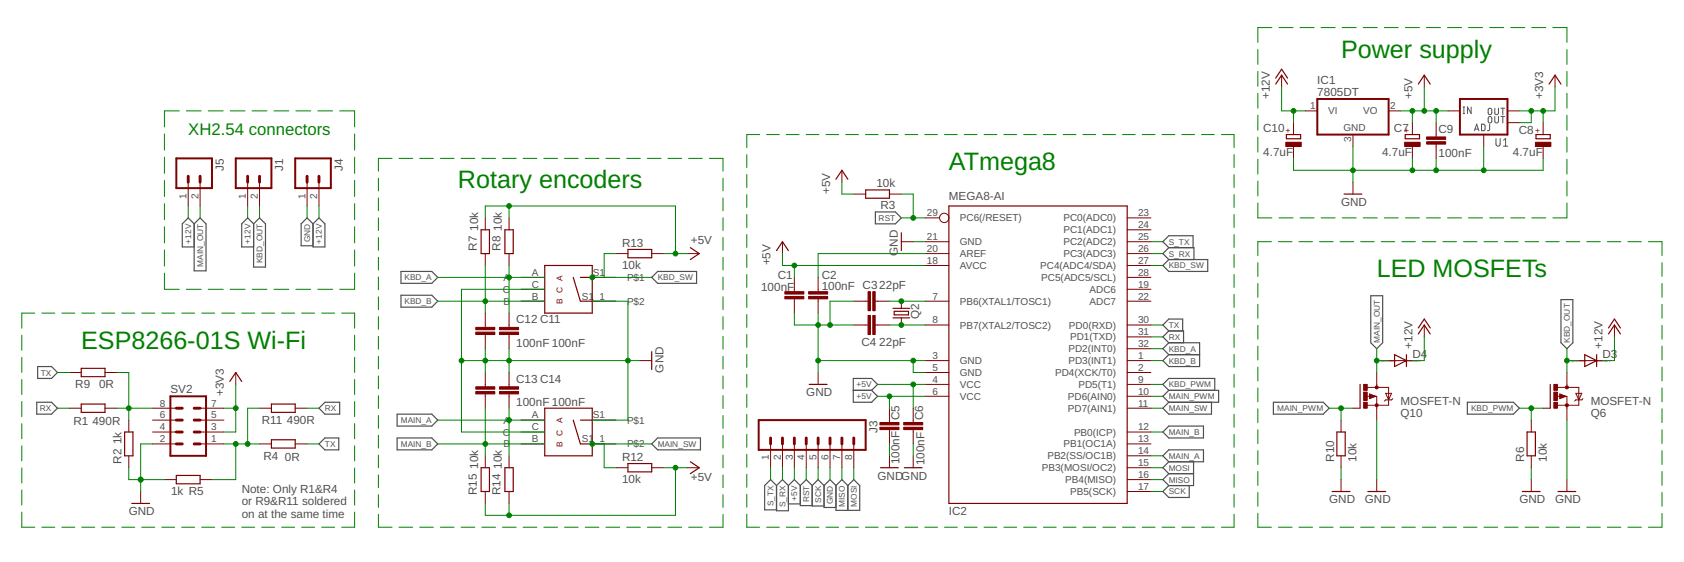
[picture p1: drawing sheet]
<svg xmlns="http://www.w3.org/2000/svg" width="360mm" height="120mm" viewBox="0 0 360 120" stroke-linecap="round" stroke-linejoin="round" font-family="sans-serif">
<g fill="none" stroke="#505050" stroke-width=".21">
<path d="M312.7 24.2h.3M312.7 22.8h.3M312.8 22.8v1.4M314.3 22.8v1.4l-.7-1.4v1.4M315.1 27.9l.4-1.4 .5 1.4M315.2 27.6h.7M316.6 26.5h.5l.2 .3v.9l-.2 .2h-.5zM318.1 25l.3-.2 .2 .2 .2 .9a.39 .39 0 0 1-.4 .3 .39 .39 0 0 1-.4-.3zM318.1 23.2h.5l.2 .9a.39 .39 0 0 1-.4 .4 .39 .39 0 0 1-.4-.4zM318.3 26.5v1.2l-.5 .2M319.4 24.8v1.1a.39 .39 0 0 0 .4 .3 .39 .39 0 0 0 .4-.3v-1.1M319.4 23.1v1a.39 .39 0 0 0 .4 .4 .39 .39 0 0 0 .4-.4v-1"/>
<path d="M319.7 29.6v1.1a.44 .44 0 0 0 .4 .5 .44 .44 0 0 0 .4-.5v-1.1M320.7 24.8h.8M320.7 23.1h.8M321.1 23.1v1.4M321.1 24.8v1.4M321.3 29.9l.4-.3v1.6M321.3 31.2h.9"/>
</g>
<g fill="none" stroke="#505050" stroke-width=".25">
<path d="M41.5 47.8l-1.3-1.3-1.3 1.3v4.9h2.6M42.8 46.5l1.2 1.3v10h-2.5v-10zM54.2 47.8l-1.3-1.3-1.3 1.3v4.9h2.6M55.5 46.5l1.2 1.3v9.2h-2.5v-9.2zM66.9 47.8l-1.3-1.3-1.3 1.3v4.7h2.6M68.2 46.5l1.2 1.3v4.9h-2.5v-4.9zM85.7 57.9h6.6l1.2 1.3-1.2 1.3h-6.6zM139.3 59.2l1.2-1.3h8.3v2.6h-8.3zM187 45.2h4.3l1.3 1.3-1.3 1.3h-4.3zM248.5 56.7l1.2-1.3h8.4v2.5h-8.4zM249.7 52.9l-1.2 1.2 1.2 1.3M249.7 52.9h5.4v2.5"/>
<path d="M249.7 52.9l-1.2-1.3 1.2-1.3h5.2v2.6M8 78.2h3l1.3 1.3-1.3 1.3h-3zM85.7 63h6.6l1.2 1.3-1.2 1.3h-6.6zM249.7 70.6l-1.2 1.3 1.2 1.3M249.7 70.6h3.2v2.6M249.7 73.2h6.6v5h-6.6l-1.2-1.2 1.2-1.3M249.7 70.6l-1.2-1.2 1.2-1.3h3v2.5M249.7 73.2l-1.2 1.2 1.2 1.3M249.7 75.7h6.6M292.9 63.1h2.5v10.1l-1.2 1.2-1.3-1.2zM333.5 63.9h2.6v9.3l-1.3 1.2-1.3-1.2zM7.9 85.9h3.1l1.3 1.2-1.3 1.3h-3.1z"/>
<path d="M68.2 94.7l1.2-1.2h3v2.5h-3zM69.4 85.9h3.2v2.5h-3.2l-1.2-1.3zM84.9 88.4h7.4l1.2 1.3-1.2 1.2h-7.4zM84.9 93.5h7.4l1.2 1.2-1.2 1.3h-7.4zM140.5 93.5h9.2v2.5h-9.2l-1.2-1.3zM182.3 80.8h3.9l1.3 1.2-1.3 1.3 1.3 1.3-1.3 1.3h-3.9zM182.3 83.3h3.9M248.5 92.2l1.2-1.3h7.5v2.6h-7.5zM248.5 97.3l1.2-1.3h7.5v2.6h-7.5zM249.7 83.3h10.7v2.6h-10.7M249.7 83.3l-1.2-1.3 1.2-1.2h9.9v2.5M249.7 85.9l-1.2 1.2 1.2 1.3h9.2v-2.5"/>
<path d="M249.7 83.3l-1.2 1.3 1.2 1.3M249.7 98.6l-1.2 1.2 1.2 1.3M255 98.6v5h-5.3M272.1 85.9h10.6l1.3 1.2-1.3 1.3h-10.6zM313.5 85.9h9.9l1.3 1.2-1.3 1.3h-9.9zM165.9 103.6l1.3-1.2 1.3 1.2M165.9 103.6v5.4h2.6v-5.4M165.9 103.6l-1.2-1.2-1.3 1.2v5.2h2.5M168.5 103.6l1.2-1.2 1.3 1.2M168.5 107.5h2.5M171 103.6l1.3-1.2 1.2 1.2M171 103.6v4.3h2.5"/>
<path d="M173.5 103.6v4.4h2.6M173.5 103.6l1.3-1.2 1.3 1.2M176.1 103.6l1.3-1.2 1.2 1.2M176.1 103.6v4.7h2.5M178.6 103.6v5.3h5.1v-5.3l-1.3-1.2-1.2 1.2M178.6 103.6l1.3-1.2 1.3 1.2M181.2 103.6v5.3M249.7 101.1h5.3M249.7 101.1l-1.2 1.3 1.2 1.2M249.7 103.6l-1.2 1.3 1.2 1.3h4.4v-2.6"/>
</g>
<g fill="none" stroke="#800000" stroke-width=".25">
<path d="M272.6 17.9l1.3-1.9 1.2 1.9M272.6 16.7l1.3-1.9 1.2 1.9M303.1 17.9l1.2-1.9 1.3 1.9M331 17.9l1.3-1.9 1.2 1.9M178.6 38.2l1.3-1.9 1.3 1.9M274.9 28.7h3v.9h-3zM300.3 28.7h3v.9h-3zM328.2 28.7h3.1v.9h-3.1zM102.8 49h1.8v5.1h-1.8zM107.9 49h1.8v5.1h-1.8zM116.4 56.7h10.2v10.1h-10.2zM122.5 59.2l1.5 5.1h2.6"/>
<path d="M124 59.2h2.6M134.2 53.2h5.1v1.8h-5.1zM147.5 52.9l1.9 1.2-1.9 1.3M165.9 53.5l1.3-1.9 1.3 1.9M185 40.5h5.1v1.8h-5.1zM192.6 49.7v3.8M202.8 44h38.1v63.4h-38.1zM287.2 41.4h3.8M17.4 78.6h5v1.8h-5zM139.3 75.1v3.8M190.8 65.8h3.6M190.8 67.8h3.6"/>
<path d="M191.1 66.4h3v.8h-3zM298 75.7l2.5 1.3-2.5 1.2zM300.5 75.7v2.5M303.1 71.3l1.2-1.9 1.3 1.9M303.1 70l1.2-1.9 1.3 1.9M338.6 75.7l2.6 1.3-2.6 1.2zM341.2 75.7v2.5M343.7 71.3l1.3-1.9 1.2 1.9M343.7 70l1.3-1.9 1.2 1.9M17.4 86.2h5v1.8h-5zM26.6 92.2h1.8v5.1h-1.8zM49.1 81.4l1.3-1.9 1.2 1.9"/>
<path d="M58 86.2h5.1v1.8h-5.1zM58 93.9h5.1v1.7h-5.1zM102.8 99.8h1.8v5.1h-1.8zM107.9 99.8h1.8v5.1h-1.8zM116.4 87.1h10.2v10.2h-10.2zM122.5 89.7l1.5 5h2.6M124 89.7h2.6M134.2 98.9h5.1v1.8h-5.1zM147.5 98.6l1.9 1.2-1.9 1.3M172.9 82h3.8M188.2 99.8h3.8M193.2 99.8h3.8"/>
<path d="M285.7 92.2h1.7v5.1h-1.7zM290.6 82v5.1M326.3 92.2h1.8v5.1h-1.8zM331.3 82v5.1M28.2 107.4h3.8M37.7 101.5h5.1v1.8h-5.1zM284.6 104.9h3.9M292.3 104.9h3.8M325.3 104.9h3.8M332.9 104.9h3.8"/>
</g>
<g fill="none" stroke="#800000" stroke-width=".21">
<path d="M273.9 16v2.6M304.3 16v2.6M332.3 16v2.6M40.2 38.9v5.1M42.8 38.9v5.1M52.9 38.9v5.1M55.5 38.9v5.1M65.6 38.9v5.1M68.2 38.9v5.1M179.9 36.3v2.6M276.4 26.2v2.5M276.4 31.3v2.5"/>
<path d="M278.9 23.7h2.6M289.1 28.7v2.6M289.1 38.9v2.5M296.7 23.7h2.6M301.8 26.2v2.5M301.8 31.3v2.5M306.9 26.2v3M306.9 30.8v3M309.4 23.7h2.6M317 28.7v2.6M322.1 23.7h2.6M322.1 26.2h2.6"/>
<path d="M329.7 26.2v2.5M329.7 31.3v2.5M103.7 46.5v2.5M103.7 54.1v2.6M108.8 46.5v2.5M108.8 54.1v2.6M111.3 59.2h5.1M126.6 59.2h5M131.6 54.1h2.6M139.3 54.1h2.5M146.9 54.1h2.5M167.2 51.6v2.5"/>
<path d="M169.7 59.2v3.1M174.8 59.2v3.1M182.4 41.4h2.6M190.1 41.4h2.5M192.6 51.6h2.5M197.7 51.6h5.1M197.7 54.1h5.1M197.7 56.7h5.1M197.7 46.5h3.1M240.9 51.6h5M240.9 54.1h5M240.9 56.7h5"/>
<path d="M240.9 59.2h5M240.9 49h5M240.9 46.5h5M14.8 79.5h2.6M22.4 79.5h2.6M50.4 79.5v2.5M103.7 66.8v3.1M103.7 71.4v3M103.7 79.5v3M108.8 66.8v3.1M108.8 71.4v3M108.8 79.5v3"/>
<path d="M111.3 64.3h5.1M111.3 61.7h5.1M126.6 64.3h5M136.7 77h2.6M169.7 63.8v3M174.8 63.8v3M174.8 79.5v2.5M182.4 69.4h3.1M182.4 64.3h3.1M187 69.4h3.1M187 64.3h3.1M192.6 64.3v1.5"/>
<path d="M192.6 67.8v1.6M197.7 69.4h5.1M197.7 64.3h5.1M197.7 77h5.1M197.7 79.5h5.1M240.9 69.4h5M240.9 64.3h5M240.9 77h5M240.9 79.5h5M240.9 74.4h5M240.9 71.9h5M240.9 61.7h5"/>
<path d="M294.2 79.5v3.2M296.7 77h5.1M304.3 69.4v2.5M334.8 79.5v3.2M337.4 77h5M345 69.4v2.5M14.8 87.1h2.6M22.4 87.1h2.6M27.5 89.7v2.5M27.5 97.3v2.5M32.6 89.7h5.1M32.6 94.7h5.1"/>
<path d="M32.6 92.2h5.1M32.6 87.1h5.1M42.8 89.7h5M42.8 94.7h5M42.8 92.2h5M42.8 87.1h5M55.5 94.7h2.5M55.5 87.1h2.5M63.1 94.7h2.5M63.1 87.1h2.5M103.7 84.1v3M103.7 97.3v2.5"/>
<path d="M108.8 84.1v3M108.8 97.3v2.5M111.3 89.7h5.1M111.3 94.7h5.1M111.3 92.2h5.1M126.6 89.7h5M126.6 94.7h5M131.6 99.8h2.6M139.3 99.8h2.5M146.9 99.8h2.5M164.7 94.7v5.1M167.2 94.7v5.1"/>
<path d="M169.7 94.7v5.1M172.3 94.7v5.1M174.8 94.7v5.1M177.4 94.7v5.1M179.9 94.7v5.1M182.4 94.7v5.1M190.1 87.1v3.1M190.1 91.7v3M190.1 97.3v2.5M195.1 87.1v3.1M195.1 91.7v3M195.1 97.3v2.5"/>
<path d="M197.7 82h5.1M197.7 84.6h5.1M240.9 94.7h5M240.9 92.2h5M240.9 82h5M240.9 84.6h5M240.9 99.8h5M240.9 97.3h5M240.9 87.1h5M286.6 89.7v2.5M286.6 97.3v2.5M289.1 87.1h1.5"/>
<path d="M291.9 84.6h.9M292.2 82.7h4.5v3.8h-4.6M292.7 84.1l1.2 .5-1.2 .5zM293.9 84.6h.3v5.1M296.1 83.9h1.2l-.6 1.4zM297.6 85.1l-.3 .2h-1.2l-.3 .3M327.2 89.7v2.5M327.2 97.3v2.5M329.7 87.1h1.6M332.5 84.6h.9M332.8 82.7h4.6v3.8h-4.6M333.3 84.1l1.3 .5-1.3 .5z"/>
<path d="M334.5 84.6h.3v5.1M336.7 83.9h1.3l-.6 1.4zM338.2 85.1l-.2 .2h-1.3l-.2 .3M30.1 104.9v2.5M35.1 102.4h2.6M42.8 102.4h2.5M103.7 104.9v2.5M108.8 104.9v2.5M240.9 104.9h5M240.9 102.4h5M286.6 102.4v2.5M294.2 102.4v2.5"/>
<path d="M327.2 102.4v2.5M334.8 102.4v2.5"/>
<circle cx="201.8" cy="46.5" r=".99"/>
</g>
<g fill="#800000" stroke="#800000" stroke-width=".21">
<path d="M193.1 91.2h4.1v.5h-4.1z"/>
<path d="M193.1 90.2h4.1v.5h-4.1z"/>
<path d="M188 91.2h4.1v.5h-4.1z"/>
<path d="M188 90.2h4.1v.5h-4.1z"/>
<path d="M172.8 63.3h4v.5h-4z"/>
<path d="M172.8 62.3h4v.5h-4z"/>
<path d="M167.7 63.3h4.1v.5h-4.1z"/>
<path d="M167.7 62.3h4.1v.5h-4.1z"/>
<path d="M186.5 62.3h.5v4h-.5z"/>
<path d="M185.5 62.3h.5v4h-.5z"/>
<path d="M186.5 67.3h.5v4.1h-.5z"/>
<path d="M185.5 67.3h.5v4.1h-.5z"/>
<path d="M300.1 30.4h3.3v.9h-3.3z"/>
<path d="M328.1 30.4h3.3v.9h-3.3z"/>
<path d="M304.8 30.2h4.1v.6h-4.1z"/>
<path d="M304.8 29.2h4.1v.5h-4.1z"/>
<path d="M274.7 30.4h3.3v.9h-3.3z"/>
<path d="M332 85.9h.8v1.2h-.8z"/>
<path d="M332 82h.8v1.3h-.8z"/>
<path d="M332 83.7h.8v1.8h-.8z"/>
<path d="M291.4 85.9h.7v1.2h-.7z"/>
<path d="M291.4 82h.7v1.3h-.7z"/>
<path d="M291.4 83.7h.7v1.8h-.7z"/>
<path d="M106.7 70.9h4.1v.5h-4.1z"/>
<path d="M106.7 69.9h4.1v.5h-4.1z"/>
<path d="M101.7 70.9h4v.5h-4z"/>
<path d="M101.7 69.9h4v.5h-4z"/>
<path d="M101.7 83.6h4v.5h-4z"/>
<path d="M101.7 82.5h4v.6h-4z"/>
<path d="M106.7 83.6h4.1v.5h-4.1z"/>
<path d="M106.7 82.5h4.1v.6h-4.1z"/>
</g>
<path d="M37.7 33.8h7.6v6.4h-7.6zM50.4 33.8h7.6v6.4h-7.6zM63.1 33.8h7.6v6.4h-7.6zM281.5 21.1h15.2v7.6h-15.2zM312 21.1h10.1v7.6h-10.1zM36.4 84.6h7.6v12.7h-7.6zM162.1 89.7h22.9v6.3h-22.9z" fill="none" stroke="#800000" stroke-width=".42"/>
<g fill="none" stroke="#800000" stroke-width=".61">
<path d="M40.2 37.6v1.3M42.8 37.6v1.3M52.9 37.6v1.3M55.5 37.6v1.3M65.6 37.6v1.3M68.2 37.6v1.3M37.7 89.7h1.2M37.7 92.2h1.2M37.7 94.7h1.2M37.7 87.1h1.2M41.5 89.7h1.3M41.5 92.2h1.3"/>
<path d="M41.5 94.7h1.3M41.5 87.1h1.3M164.7 93.5v1.2M167.2 93.5v1.2M169.7 93.5v1.2M172.3 93.5v1.2M174.8 93.5v1.2M177.4 93.5v1.2M179.9 93.5v1.2M182.4 93.5v1.2"/>
</g>
<path d="M293 84.6h-.2v-.3l.9 .3-.9 .2M333.7 84.6h-.3v-.3l.9 .3-.9 .2" fill="none" stroke="#800000" stroke-width=".32"/>
<g fill="#800000" stroke="#800000" stroke-width=".21">
<circle cx="334.8" cy="86.5" r=".33"/>
<circle cx="334.8" cy="82.7" r=".33"/>
<circle cx="294.2" cy="86.5" r=".32"/>
<circle cx="294.2" cy="82.7" r=".32"/>
</g>
<g fill="none" stroke="#008000" stroke-width=".21">
<path d="M268.8 10.6v3.1M268.8 15.2v3.2M268.8 19.9v3.2M271.8 5.9h-3v3.2M273.3 5.9h3M273.9 18.6v5.1h5M277.8 5.9h3M282.3 5.9h3M286.8 5.9h3M291.3 5.9h3M295.8 5.9h3M300.3 5.9h3"/>
<path d="M304.3 18.6v5.1M304.8 5.9h3M309.3 5.9h3M313.8 5.9h3M318.3 5.9h3M322.8 5.9h3M327.3 5.9h3M331.8 5.9h3v3.2M332.3 18.6v5.1h-7.6M334.8 10.6v3.1M334.8 15.2v3.2M334.8 19.9v3.2"/>
<path d="M35.1 28.6v3.4M35.1 33.5v3.5M35.1 38.5v3.5M38.3 23.7h-3.2v3.4M39.8 23.7h3.2M44.5 23.7h3.2M49.2 23.7h3.2M53.9 23.7h3.1M58.5 23.7h3.2M63.2 23.7h3.2M67.9 23.7h3.2M72.6 23.7h3.2v3.4"/>
<path d="M75.8 28.6v3.4M75.8 33.5v3.5M75.8 38.5v3.5M80.9 38v2.7M83.8 33.8h-2.9v2.7M85.3 33.8h2.9M89.7 33.8h2.9M94.1 33.8h2.9M98.5 33.8h3M103 33.8h2.9M107.4 33.8h2.9M111.8 33.8h2.9"/>
<path d="M116.2 33.8h2.9M120.6 33.8h2.9M125.1 33.8h2.9M129.5 33.8h2.9M133.9 33.8h2.9M138.3 33.8h2.9M142.7 33.8h2.9M147.2 33.8h2.9M151.6 33.8h2.9v2.7M154.5 38v2.7M159.6 33v2.8M159.6 37.3v2.7"/>
<path d="M162.3 28.7h-2.7v2.8M163.8 28.7h2.7M168 28.7h2.8M172.3 28.7h2.7M176.5 28.7h2.7M179.9 38.9v2.5h2.5M180.7 28.7h2.7M184.9 28.7h2.7M189.1 28.7h2.8M193.4 28.7h2.7M197.6 28.7h2.7M201.8 28.7h2.8"/>
<path d="M206.1 28.7h2.7M210.3 28.7h2.7M214.5 28.7h2.7M218.7 28.7h2.7M222.9 28.7h2.8M227.2 28.7h2.7M231.4 28.7h2.7M235.6 28.7h2.8M239.9 28.7h2.7M244.1 28.7h2.7M248.3 28.7h2.7M252.5 28.7h2.7"/>
<path d="M256.8 28.7h2.7M261 28.7h2.7v2.8M263.7 33v2.8M263.7 37.3v2.7M268.8 24.6v3.2M268.8 29.3v3.2M268.8 34v3.1M268.8 38.7v3.1M276.4 33.8v2.5h53.3v-2.5M276.4 23.7v2.5M289.1 31.3v7.6M299.3 23.7h10.1"/>
<path d="M301.8 23.7v2.5M301.8 33.8v2.5M306.9 23.7v2.5M306.9 33.8v2.5M317 31.3v5M327.2 23.7v2.5h-2.5M329.7 23.7v2.5M334.8 24.6v3.2M334.8 29.3v3.2M334.8 34v3.1M334.8 38.7v3.1M35.1 58.3v3.4h3.2"/>
<path d="M35.1 43.5v3.4M35.1 48.4v3.4M35.1 53.3v3.5M40.2 44v2.5M42.8 44v2.5M52.9 44v2.5M55.5 44v2.5M65.6 44v2.5M68.2 44v2.5M75.8 58.3v3.4h-3.2M75.8 43.5v3.4M75.8 48.4v3.4"/>
<path d="M75.8 53.3v3.5M80.9 42.2v2.8M80.9 46.5v2.7M80.9 50.7v2.7M80.9 54.9v2.7M80.9 59.1v2.7M93.5 59.2h22.9M103.7 46.5v-2.5h40.6v10.1M103.7 56.7v10.1M108.8 44v2.5M108.8 56.7v10.1M126.6 59.2h12.7"/>
<path d="M131.6 54.1h-2.5v5.1M141.8 54.1h5.1M154.5 42.2v2.8M154.5 46.5v2.7M154.5 50.7v2.7M154.5 54.9v2.7M154.5 59.1v2.7M159.6 41.5v2.8M159.6 45.8v2.8M159.6 50.1v2.7M159.6 54.3v2.8M159.6 58.6v2.7"/>
<path d="M167.2 54.1v2.6h30.5M169.7 56.7v2.5M192.6 46.5h5.1M192.6 41.4h2.5v5.1M195.1 51.6h2.6M197.7 54.1h-22.9v5.1M245.9 51.6h2.6M245.9 56.7h2.6M245.9 54.1h2.6M263.7 41.5v2.8M263.7 45.8v2.8M263.7 50.1v2.7"/>
<path d="M263.7 54.3v2.8M263.7 58.6v2.7M268.8 43.3v3.2h3M268.8 56v3M271.7 51.6h-2.9v2.9M273.2 51.6h2.9M273.3 46.5h3M277.6 51.6h2.9M277.8 46.5h3M282 51.6h2.9M282.3 46.5h3M286.3 51.6h2.9"/>
<path d="M286.8 46.5h3M290.7 51.6h2.9M291.3 46.5h3M295.1 51.6h2.9M295.8 46.5h3M299.5 51.6h2.9M300.3 46.5h3M303.9 51.6h2.9M304.8 46.5h3M308.3 51.6h2.9M309.3 46.5h3M312.7 51.6h2.9"/>
<path d="M313.8 46.5h3M317.1 51.6h2.9M318.3 46.5h3M321.5 51.6h2.9M322.8 46.5h3M325.9 51.6h2.9M327.3 46.5h3M330.3 51.6h2.9M334.7 51.6h2.9M334.8 43.3v3.2h-3M339.1 51.6h2.8M343.5 51.6h2.9"/>
<path d="M347.9 51.6h2.8M352.2 51.6h2.9v2.9M355.1 56v3M4.7 71.5v3.3M4.7 76.3v3.2M7.4 66.8h-2.7v3.2M8.9 66.8h2.8M12.3 79.5h2.5M13.2 66.8h2.8M17.5 66.8h2.7M21.7 66.8h2.8M25 79.5h2.5v10.2"/>
<path d="M26 66.8h2.8M30.3 66.8h2.8M34.6 66.8h2.7M38.8 66.8h2.8M39.8 61.7h3.2M43.1 66.8h2.8M44.5 61.7h3.2M47.4 66.8h2.7M49.2 61.7h3.2M51.6 66.8h2.8M53.9 61.7h3.1M55.9 66.8h2.8"/>
<path d="M58.5 61.7h3.2M60.2 66.8h2.7M63.2 61.7h3.2M64.5 66.8h2.7M67.9 61.7h3.2M68.7 66.8h2.8M73 66.8h2.8v3.2M75.8 71.5v3.3M75.8 76.3v3.2M80.9 63.4v2.7M80.9 67.6v2.7M80.9 71.8v2.7"/>
<path d="M80.9 76v2.7M93.5 64.3h22.9M98.6 77h38.1M103.7 74.4v5.1M108.8 74.4v5.1M116.4 61.7h-17.8v30.5h17.8M126.6 64.3h7.6v25.4h-7.6M154.5 63.4v2.7M154.5 67.6v2.7M154.5 71.8v2.7M154.5 76v2.7M159.6 62.8v2.8"/>
<path d="M159.6 67.1v2.8M159.6 71.4v2.7M159.6 75.6v2.8M159.6 79.9v2.8M169.7 66.8v2.6h12.7M174.8 66.8v12.7M174.8 77h22.9M182.4 64.3h-5v5.1M190.1 64.3h7.6M190.1 69.4h7.6M195.1 77v2.5h2.6M245.9 69.4h2.6"/>
<path d="M245.9 77h2.6M245.9 71.9h2.6M245.9 74.4h2.6M263.7 62.8v2.8M263.7 67.1v2.8M263.7 71.4v2.7M263.7 75.6v2.8M263.7 79.9v2.8M268.8 60.5v3M268.8 65v2.9M268.8 69.4v3M268.8 73.9v2.9"/>
<path d="M268.8 78.3v3M294.2 77h2.5M294.2 74.4v5.1M304.3 71.9v5.1h-2.5M334.8 77h2.6M334.8 74.4v5.1M345 71.9v5.1h-2.6M355.1 60.5v3M355.1 65v2.9M355.1 69.4v3M355.1 73.9v2.9M355.1 78.3v3"/>
<path d="M4.7 81v3.2M4.7 85.7v3.2M4.7 90.4v3.2M4.7 95.1v3.3M4.7 99.9v3.2M12.3 87.1h2.5M25 87.1h7.6M27.5 99.8v2.6h7.6M32.6 94.7h-2.5v10.2M47.8 94.7h7.7M47.8 87.1h2.6M50.4 94.7v7.7h-5.1"/>
<path d="M50.4 82v10.2h-2.6M55.5 87.1h-2.6v7.6M65.6 94.7h2.6M65.6 87.1h2.6M75.8 81v3.2M75.8 85.7v3.2M75.8 90.4v3.2M75.8 95.1v3.3M75.8 99.9v3.2M80.9 80.2v2.8M80.9 84.5v2.7M80.9 88.7v2.7"/>
<path d="M80.9 92.9v2.7M80.9 97.1v2.7M93.5 94.7h22.9M93.5 89.7h22.9M103.7 87.1v10.2M108.8 87.1v10.2M126.6 94.7h12.7M129.1 94.7v5.1h2.5M141.8 99.8h5.1M144.3 99.8v10.2h-40.6v-2.6M154.5 80.2v2.8M154.5 84.5v2.7"/>
<path d="M154.5 88.7v2.7M154.5 92.9v2.7M154.5 97.1v2.7M159.6 84.2v2.7M159.6 88.4v2.8M159.6 92.7v2.8M159.6 97v2.7M164.7 99.8v2.6M167.2 99.8v2.6M169.7 99.8v2.6M172.3 99.8v2.6M174.8 99.8v2.6"/>
<path d="M177.4 99.8v2.6M179.9 99.8v2.6M182.4 99.8v2.6M187.5 84.6h10.2M187.5 82h10.2M190.1 84.6v2.5M190.1 94.7v2.6M195.1 82v5.1M195.1 94.7v2.6M245.9 92.2h2.6M245.9 84.6h2.6M245.9 82h2.6"/>
<path d="M245.9 99.8h2.6M245.9 87.1h2.6M245.9 97.3h2.6M263.7 84.2v2.7M263.7 88.4v2.8M263.7 92.7v2.8M263.7 97v2.7M268.8 82.8v3M268.8 87.2v3M268.8 91.7v3M268.8 96.2v2.9M284 87.1h5.1"/>
<path d="M286.6 87.1v2.6M286.6 99.8v2.6M294.2 89.7v12.7M324.7 87.1h5M327.2 87.1v2.6M327.2 99.8v2.6M334.8 89.7v12.7M355.1 82.8v3M355.1 87.2v3M355.1 91.7v3M355.1 96.2v2.9M4.7 109.3v3.2h2.7"/>
<path d="M4.7 104.6v3.2M8.9 112.5h2.8M13.2 112.5h2.8M17.5 112.5h2.7M21.7 112.5h2.8M26 112.5h2.8M30.3 112.5h2.8M34.6 112.5h2.7M38.8 112.5h2.8M43.1 112.5h2.8M47.4 112.5h2.7M51.6 112.5h2.8"/>
<path d="M55.9 112.5h2.8M60.2 112.5h2.7M64.5 112.5h2.7M68.7 112.5h2.8M75.8 104.6v3.2M75.8 109.3v3.2h-2.8M80.9 109.8v2.7h2.9M80.9 101.3v2.8M80.9 105.6v2.7M85.3 112.5h2.9M89.7 112.5h2.9M94.1 112.5h2.9"/>
<path d="M98.5 112.5h3M103 112.5h2.9M107.4 112.5h2.9M108.8 107.4v2.6M111.8 112.5h2.9M116.2 112.5h2.9M120.6 112.5h2.9M125.1 112.5h2.9M129.5 112.5h2.9M133.9 112.5h2.9M138.3 112.5h2.9M142.7 112.5h2.9"/>
<path d="M147.2 112.5h2.9M154.5 109.8v2.7h-2.9M154.5 101.3v2.8M154.5 105.6v2.7M159.6 109.7v2.8h2.7M159.6 101.2v2.8M159.6 105.5v2.7M163.8 112.5h2.7M168 112.5h2.8M172.3 112.5h2.7M176.5 112.5h2.7M180.7 112.5h2.7"/>
<path d="M184.9 112.5h2.7M189.1 112.5h2.8M193.4 112.5h2.7M197.6 112.5h2.7M201.8 112.5h2.8M206.1 112.5h2.7M210.3 112.5h2.7M214.5 112.5h2.7M218.7 112.5h2.7M222.9 112.5h2.8M227.2 112.5h2.7M231.4 112.5h2.7"/>
<path d="M235.6 112.5h2.8M239.9 112.5h2.7M244.1 112.5h2.7M245.9 102.4h2.6M245.9 104.9h2.6M248.3 112.5h2.7M252.5 112.5h2.7M256.8 112.5h2.7M263.7 109.7v2.8h-2.7M263.7 101.2v2.8M263.7 105.5v2.7M268.8 109.6v2.9h2.9"/>
<path d="M268.8 100.6v3M268.8 105.1v3M273.2 112.5h2.9M277.6 112.5h2.9M282 112.5h2.9M286.3 112.5h2.9M290.7 112.5h2.9M295.1 112.5h2.9M299.5 112.5h2.9M303.9 112.5h2.9M308.3 112.5h2.9M312.7 112.5h2.9"/>
<path d="M317.1 112.5h2.9M321.5 112.5h2.9M325.9 112.5h2.9M330.3 112.5h2.9M334.7 112.5h2.9M339.1 112.5h2.8M343.5 112.5h2.9M347.9 112.5h2.8M355.1 109.6v2.9h-2.9M355.1 100.6v3M355.1 105.1v3"/>
</g>
<g fill="#008000" stroke="#008000" stroke-width=".21">
<circle cx="195.1" cy="46.5" r=".51"/>
<circle cx="174.8" cy="69.4" r=".51"/>
<circle cx="177.4" cy="69.4" r=".51"/>
<circle cx="195.1" cy="77" r=".51"/>
<circle cx="174.8" cy="77" r=".51"/>
<circle cx="30.1" cy="102.4" r=".51"/>
<circle cx="289.1" cy="36.3" r=".51"/>
<circle cx="317" cy="36.3" r=".51"/>
<circle cx="301.8" cy="36.3" r=".51"/>
<circle cx="306.9" cy="36.3" r=".51"/>
<circle cx="108.8" cy="77" r=".51"/>
<circle cx="103.7" cy="77" r=".51"/>
<circle cx="98.6" cy="77" r=".51"/>
<circle cx="134.2" cy="77" r=".51"/>
<circle cx="190.1" cy="84.6" r=".51"/>
<circle cx="195.1" cy="82" r=".51"/>
<circle cx="169.7" cy="56.7" r=".51"/>
<circle cx="301.8" cy="23.7" r=".51"/>
<circle cx="304.3" cy="23.7" r=".51"/>
<circle cx="306.9" cy="23.7" r=".51"/>
<circle cx="108.8" cy="110" r=".51"/>
<circle cx="144.3" cy="99.8" r=".51"/>
<circle cx="108.8" cy="44" r=".51"/>
<circle cx="144.3" cy="54.1" r=".51"/>
<circle cx="192.6" cy="64.3" r=".51"/>
<circle cx="192.6" cy="69.4" r=".51"/>
<circle cx="50.4" cy="87.1" r=".51"/>
<circle cx="327.2" cy="23.7" r=".51"/>
<circle cx="329.7" cy="23.7" r=".51"/>
<circle cx="27.5" cy="87.1" r=".51"/>
<circle cx="50.4" cy="94.7" r=".51"/>
<circle cx="52.9" cy="94.7" r=".51"/>
<circle cx="276.4" cy="23.7" r=".51"/>
<circle cx="294.2" cy="77" r=".51"/>
<circle cx="334.8" cy="77" r=".51"/>
<circle cx="327.2" cy="87.1" r=".51"/>
<circle cx="286.6" cy="87.1" r=".51"/>
<circle cx="108.8" cy="89.7" r=".51"/>
<circle cx="103.7" cy="94.7" r=".51"/>
<circle cx="126.6" cy="94.7" r=".51"/>
<circle cx="126.6" cy="59.2" r=".51"/>
<circle cx="108.8" cy="59.2" r=".51"/>
<circle cx="103.7" cy="64.3" r=".51"/>
</g>
<g font-size="5.4" fill="#008000">
<text x="286.6" y="12.5">Power supply</text>
<text x="97.9" y="40.2">Rotary encoders</text>
<text x="202.8" y="36.3">ATmega8</text>
<text x="294.2" y="59.2">LED MOSFETs</text>
<text x="17.4" y="74.4">ESP8266-01S Wi-Fi</text>
</g>
<text font-size="3.6" fill="#008000" x="40.2" y="28.7">XH2.54 connectors</text>
<g font-size="2.5" fill="#505050">
<text x="281.5" y="17.9">IC1</text>
<text x="271.3" y="21.1" transform="rotate(-90 271.3 21.1)">+12V</text>
<text x="281.5" y="20.5">7805DT</text>
<text x="301.8" y="21.1" transform="rotate(-90 301.8 21.1)">+5V</text>
<text x="329.7" y="21.1" transform="rotate(-90 329.7 21.1)">+3V3</text>
<text x="269.9" y="28.2">C10</text>
<text x="297.9" y="28.2">C7</text>
<text x="307.4" y="28.4">C9</text>
<text x="324.5" y="28.5">C8</text>
<text x="269.9" y="33.3">4.7uF</text>
<text x="295.3" y="33.3">4.7uF</text>
<text x="307.4" y="33.4">100nF</text>
<text x="323.3" y="33.3">4.7uF</text>
<text x="47.8" y="36.5" transform="rotate(-90 47.8 36.5)">J5</text>
<text x="60.5" y="36.5" transform="rotate(-90 60.5 36.5)">J1</text>
<text x="73.2" y="36.5" transform="rotate(-90 73.2 36.5)">J4</text>
<text x="177.4" y="41.4" transform="rotate(-90 177.4 41.4)">+5V</text>
<text x="187.3" y="39.9">10k</text>
<text x="188.1" y="44.7">R3</text>
<text x="202.8" y="42.7">MEGA8-AI</text>
<text x="286.6" y="44">GND</text>
<text x="101.9" y="53.5" transform="rotate(-90 101.9 53.5)">R7</text>
<text x="102.2" y="49.3" transform="rotate(-90 102.2 49.3)">10k</text>
<text x="107" y="53.5" transform="rotate(-90 107 53.5)">R8</text>
<text x="107.3" y="49.3" transform="rotate(-90 107.3 49.3)">10k</text>
<text x="132.9" y="52.6">R13</text>
<text x="147.6" y="52.1">+5V</text>
<text x="132.9" y="57.4">10k</text>
<text x="164.7" y="56.7" transform="rotate(-90 164.7 56.7)">+5V</text>
<text x="166.2" y="59.6">C1</text>
<text x="175.6" y="59.6">C2</text>
<text x="191.8" y="54.6" transform="rotate(-90 191.8 54.6)">GND</text>
<text x="162.6" y="62.1">100nF</text>
<text x="175.6" y="61.9">100nF C322pF</text>
<text x="110.3" y="69">C12 C11</text>
<text x="196.4" y="68.1" transform="rotate(-90 196.4 68.1)">Q2</text>
<text x="110.3" y="74.1">100nF 100nF</text>
<text x="184.1" y="73.8">C4</text>
<text x="187.9" y="73.8">22pF</text>
<text x="301.8" y="74.4" transform="rotate(-90 301.8 74.4)">+12V</text>
<text x="301.8" y="76.5">D4</text>
<text x="342.4" y="74.4" transform="rotate(-90 342.4 74.4)">+12V</text>
<text x="342.4" y="76.5">D3</text>
<text x="16.1" y="82.8">R9</text>
<text x="21.2" y="82.8">0R</text>
<text x="36.4" y="83.8">SV2</text>
<text x="110.3" y="81.7">C13 C14</text>
<text x="141.8" y="79.5" transform="rotate(-90 141.8 79.5)">GND</text>
<text x="47.8" y="84.6" transform="rotate(-90 47.8 84.6)">+3V3</text>
<text x="110.3" y="86.7">100nF 100nF</text>
<text x="172.3" y="84.6">GND</text>
<text x="192.2" y="89.7" transform="rotate(-90 192.2 89.7)">C5</text>
<text x="197.3" y="89.7" transform="rotate(-90 197.3 89.7)">C6</text>
<text x="299.3" y="86.4">MOSFET-N</text>
<text x="299.3" y="88.9">Q10</text>
<text x="339.9" y="86.4">MOSFET-N</text>
<text x="339.9" y="88.9">Q6</text>
<text x="15.7" y="90.7">R1</text>
<text x="19.7" y="90.7">490R</text>
<text x="26" y="94.9" transform="rotate(-90 26 94.9)">1k</text>
<text x="56" y="90.5">R11</text>
<text x="61.3" y="90.4">490R</text>
<text x="187.5" y="92.3" transform="rotate(-90 187.5 92.3)">J3</text>
<text x="26" y="99" transform="rotate(-90 26 99)">R2</text>
<text x="56.3" y="98.3">R4</text>
<text x="60.9" y="98.3">0R</text>
<text x="102.2" y="100.1" transform="rotate(-90 102.2 100.1)">10k</text>
<text x="107.3" y="100.1" transform="rotate(-90 107.3 100.1)">10k</text>
<text x="132.9" y="98.3">R12</text>
<text x="192.2" y="99.1" transform="rotate(-90 192.2 99.1)">100nF</text>
<text x="197.5" y="99.3" transform="rotate(-90 197.5 99.3)">100nF</text>
<text x="285.1" y="98.6" transform="rotate(-90 285.1 98.6)">R10</text>
<text x="289.9" y="98.6" transform="rotate(-90 289.9 98.6)">10k</text>
<text x="325.7" y="98.6" transform="rotate(-90 325.7 98.6)">R6</text>
<text x="330.5" y="98.6" transform="rotate(-90 330.5 98.6)">10k</text>
<text x="36.6" y="105.7">1k R5</text>
<text x="51.6" y="105.2">Note: Only R1&amp;R4</text>
<text x="51.6" y="107.8">or R9&amp;R11 soldered</text>
<text x="101.9" y="105.7" transform="rotate(-90 101.9 105.7)">R15</text>
<text x="107" y="105.7" transform="rotate(-90 107 105.7)">R14</text>
<text x="132.9" y="103.1">10k</text>
<text x="147.6" y="102.6">+5V</text>
<text x="187.5" y="102.4">GNDGND</text>
<text x="284" y="107.4">GND</text>
<text x="291.6" y="107.4">GND</text>
<text x="324.7" y="107.4">GND</text>
<text x="332.3" y="107.4">GND</text>
<text x="27.5" y="110">GND</text>
<text x="51.6" y="110.5">on at the same time</text>
<text x="202.8" y="110">IC2</text>
</g>
<g font-size="2.1" fill="#505050">
<text x="279.9" y="23.3">1</text>
<text x="297.1" y="23.3">2</text>
<text x="283.8" y="24.4">VI</text>
<text x="287.1" y="28">GND</text>
<text x="291.3" y="24.4">VO</text>
<text x="288.7" y="30.3" transform="rotate(-90 288.7 30.3)">3</text>
<text x="39.9" y="42.4" transform="rotate(-90 39.9 42.4)">1</text>
<text x="42.4" y="42.4" transform="rotate(-90 42.4 42.4)">2</text>
<text x="52.6" y="42.4" transform="rotate(-90 52.6 42.4)">1</text>
<text x="55.1" y="42.4" transform="rotate(-90 55.1 42.4)">2</text>
<text x="65.3" y="42.4" transform="rotate(-90 65.3 42.4)">1</text>
<text x="67.8" y="42.4" transform="rotate(-90 67.8 42.4)">2</text>
<text x="198" y="46.1">29</text>
<text x="205.1" y="47.3">PC6(/RESET)</text>
<text x="227.2" y="47.3">PC0(ADC0)</text>
<text x="243.2" y="46.1">23</text>
<text x="198" y="51.2">21</text>
<text x="198" y="53.8">20</text>
<text x="205.1" y="52.3">GND</text>
<text x="227.2" y="52.3">PC2(ADC2)</text>
<text x="227.2" y="49.8">PC1(ADC1)</text>
<text x="243.2" y="53.8">26</text>
<text x="243.2" y="51.2">25</text>
<text x="243.2" y="48.7">24</text>
<text x="107.6" y="60">A</text>
<text x="113.7" y="58.8">A</text>
<text x="126.7" y="58.8">S1</text>
<text x="134" y="60">P$1</text>
<text x="198" y="56.3">18</text>
<text x="205.1" y="54.9">AREF</text>
<text x="205.1" y="57.4">AVCC</text>
<text x="222.3" y="57.4">PC4(ADC4/SDA)</text>
<text x="222.5" y="60">PC5(ADC5/SCL)</text>
<text x="227.2" y="54.9">PC3(ADC3)</text>
<text x="243.2" y="58.8">28</text>
<text x="243.2" y="56.3">27</text>
<text x="107.4" y="62.5">C</text>
<text x="107.6" y="65">B</text>
<text x="113.7" y="61.4">C</text>
<text x="113.7" y="63.9">B</text>
<text x="124.3" y="63.9">S1</text>
<text x="126.9" y="63.9">_1</text>
<text x="134" y="65">P$2</text>
<text x="199.2" y="63.9">7</text>
<text x="205.1" y="65">PB6(XTAL1/TOSC1)</text>
<text x="232.8" y="65">ADC7</text>
<text x="232.8" y="62.5">ADC6</text>
<text x="243.2" y="63.9">22</text>
<text x="243.2" y="61.4">19</text>
<text x="199.2" y="69">8</text>
<text x="205.1" y="70.1">PB7(XTAL2/TOSC2)</text>
<text x="228.4" y="70.1">PD0(RXD)</text>
<text x="243.2" y="71.5">31</text>
<text x="243.2" y="69">30</text>
<text x="199.2" y="76.6">3</text>
<text x="205.1" y="77.7">GND</text>
<text x="228.3" y="77.7">PD3(INT1)</text>
<text x="228.3" y="75.2">PD2(INT0)</text>
<text x="228.6" y="72.7">PD1(TXD)</text>
<text x="243.2" y="76.6">1</text>
<text x="243.2" y="74.1">32</text>
<text x="199.2" y="79.2">5</text>
<text x="199.2" y="81.7">4</text>
<text x="205.1" y="80.3">GND</text>
<text x="205.1" y="82.8">VCC</text>
<text x="225.4" y="80.3">PD4(XCK/T0)</text>
<text x="230.4" y="82.8">PD5(T1)</text>
<text x="243.2" y="81.7">9</text>
<text x="243.2" y="79.2">2</text>
<text x="34.2" y="89.3">6</text>
<text x="34.2" y="86.8">8</text>
<text x="45.1" y="89.3">5</text>
<text x="45.1" y="86.8">7</text>
<text x="113.7" y="89.3">A</text>
<text x="126.7" y="89.3">S1</text>
<text x="199.2" y="84.2">6</text>
<text x="205.1" y="85.3">VCC</text>
<text x="228.2" y="87.9">PD7(AIN1)</text>
<text x="228.2" y="85.3">PD6(AIN0)</text>
<text x="243.2" y="86.8">11</text>
<text x="243.2" y="84.2">10</text>
<text x="34.2" y="94.4">2</text>
<text x="34.2" y="91.8">4</text>
<text x="45.1" y="94.4">1</text>
<text x="45.1" y="91.8">3</text>
<text x="107.4" y="93">C</text>
<text x="107.6" y="90.4">A</text>
<text x="107.6" y="95.5">B</text>
<text x="113.7" y="91.8">C</text>
<text x="113.7" y="94.4">B</text>
<text x="124.3" y="94.4">S1</text>
<text x="126.9" y="94.4">_1</text>
<text x="134" y="90.4">P$1</text>
<text x="134" y="95.5">P$2</text>
<text x="227.2" y="95.5">PB1(OC1A)</text>
<text x="229.5" y="93">PB0(ICP)</text>
<text x="243.2" y="94.4">13</text>
<text x="243.2" y="91.8">12</text>
<text x="164.3" y="98.3" transform="rotate(-90 164.3 98.3)">1</text>
<text x="166.8" y="98.3" transform="rotate(-90 166.8 98.3)">2</text>
<text x="169.4" y="98.3" transform="rotate(-90 169.4 98.3)">3</text>
<text x="171.9" y="98.3" transform="rotate(-90 171.9 98.3)">4</text>
<text x="174.5" y="98.3" transform="rotate(-90 174.5 98.3)">5</text>
<text x="177" y="98.3" transform="rotate(-90 177 98.3)">6</text>
<text x="179.5" y="98.3" transform="rotate(-90 179.5 98.3)">7</text>
<text x="182.1" y="98.3" transform="rotate(-90 182.1 98.3)">8</text>
<text x="222.6" y="100.6">PB3(MOSI/OC2)</text>
<text x="223.8" y="98">PB2(SS/OC1B)</text>
<text x="243.2" y="99.5">15</text>
<text x="243.2" y="96.9">14</text>
<text x="227.6" y="103.1">PB4(MISO)</text>
<text x="228.7" y="105.7">PB5(SCK)</text>
<text x="243.2" y="104.5">17</text>
<text x="243.2" y="102">16</text>
</g>
<g font-size="1.8" fill="#800000">
<text x="275.8" y="28.3" transform="rotate(-90 275.8 28.3)">+</text>
<text x="301.2" y="28.3" transform="rotate(-90 301.2 28.3)">+</text>
<text x="329.2" y="28.3" transform="rotate(-90 329.2 28.3)">+</text>
<text x="120.2" y="59.9" transform="rotate(-90 120.2 59.9)">A</text>
<text x="120.2" y="65" transform="rotate(-90 120.2 65)">B</text>
<text x="120.2" y="62.5" transform="rotate(-90 120.2 62.5)">C</text>
<text x="120.2" y="95.4" transform="rotate(-90 120.2 95.4)">B</text>
<text x="120.2" y="93" transform="rotate(-90 120.2 93)">C</text>
<text x="120.2" y="90.3" transform="rotate(-90 120.2 90.3)">A</text>
</g>
<g font-size="1.8" fill="#505050">
<text x="187.7" y="47.1">RST</text>
<text x="40.8" y="52" transform="rotate(-90 40.8 52)">+12V</text>
<text x="53.5" y="52" transform="rotate(-90 53.5 52)">+12V</text>
<text x="66.2" y="51.7" transform="rotate(-90 66.2 51.7)">GND</text>
<text x="68.8" y="52" transform="rotate(-90 68.8 52)">+12V</text>
<text x="249.7" y="52.2">S_TX</text>
<text x="43.4" y="57" transform="rotate(-90 43.4 57)">MAIN_OUT</text>
<text x="56.1" y="56.2" transform="rotate(-90 56.1 56.2)">KBD_OUT</text>
<text x="86.4" y="59.8">KBD_A</text>
<text x="140.5" y="59.8">KBD_SW</text>
<text x="249.7" y="57.3">KBD_SW</text>
<text x="249.7" y="54.8">S_RX</text>
<text x="86.4" y="64.9">KBD_B</text>
<text x="249.7" y="70">TX</text>
<text x="249.7" y="72.5">RX</text>
<text x="249.7" y="75.1">KBD_A</text>
<text x="249.7" y="77.6">KBD_B</text>
<text x="294.8" y="73.2" transform="rotate(-90 294.8 73.2)">MAIN_OUT</text>
<text x="335.4" y="73.2" transform="rotate(-90 335.4 73.2)">KBD_OUT</text>
<text x="8.7" y="80.1">TX</text>
<text x="183" y="82.7">+5V</text>
<text x="249.7" y="82.7">KBD_PWM</text>
<text x="8.5" y="87.8">RX</text>
<text x="69.4" y="87.8">RX</text>
<text x="183" y="85.2">+5V</text>
<text x="249.7" y="85.2">MAIN_PWM</text>
<text x="249.7" y="87.8">MAIN_SW</text>
<text x="272.9" y="87.8">MAIN_PWM</text>
<text x="314.3" y="87.8">KBD_PWM</text>
<text x="69.4" y="95.4">TX</text>
<text x="85.7" y="90.3">MAIN_A</text>
<text x="85.7" y="95.4">MAIN_B</text>
<text x="140.5" y="95.4">MAIN_SW</text>
<text x="249.7" y="92.8">MAIN_B</text>
<text x="249.7" y="97.9">MAIN_A</text>
<text x="249.7" y="100.5">MOSI</text>
<text x="170.4" y="106.8" transform="rotate(-90 170.4 106.8)">+5V</text>
<text x="172.9" y="107.2" transform="rotate(-90 172.9 107.2)">RST</text>
<text x="175.5" y="107.3" transform="rotate(-90 175.5 107.3)">SCK</text>
<text x="178" y="107.6" transform="rotate(-90 178 107.6)">GND</text>
<text x="249.7" y="103">MISO</text>
<text x="249.7" y="105.5">SCK</text>
<text x="165.3" y="108.1" transform="rotate(-90 165.3 108.1)">S_TX</text>
<text x="167.8" y="108.3" transform="rotate(-90 167.8 108.3)">S_RX</text>
<text x="180.5" y="108.1" transform="rotate(-90 180.5 108.1)">MISO</text>
<text x="183.1" y="108.1" transform="rotate(-90 183.1 108.1)">MOSI</text>
</g>
<g font-size=".6" fill="#800080">
<text x="295" y="77.2">SpiceOrder</text>
<text x="298.1" y="77.2">1</text>
<text x="300.1" y="77.2">SpiceOrder 2</text>
<text x="335.7" y="77.2">SpiceOrder</text>
<text x="338.7" y="77.2">1</text>
<text x="340.7" y="77.2">SpiceOrder 2</text>
</g>
</svg>
